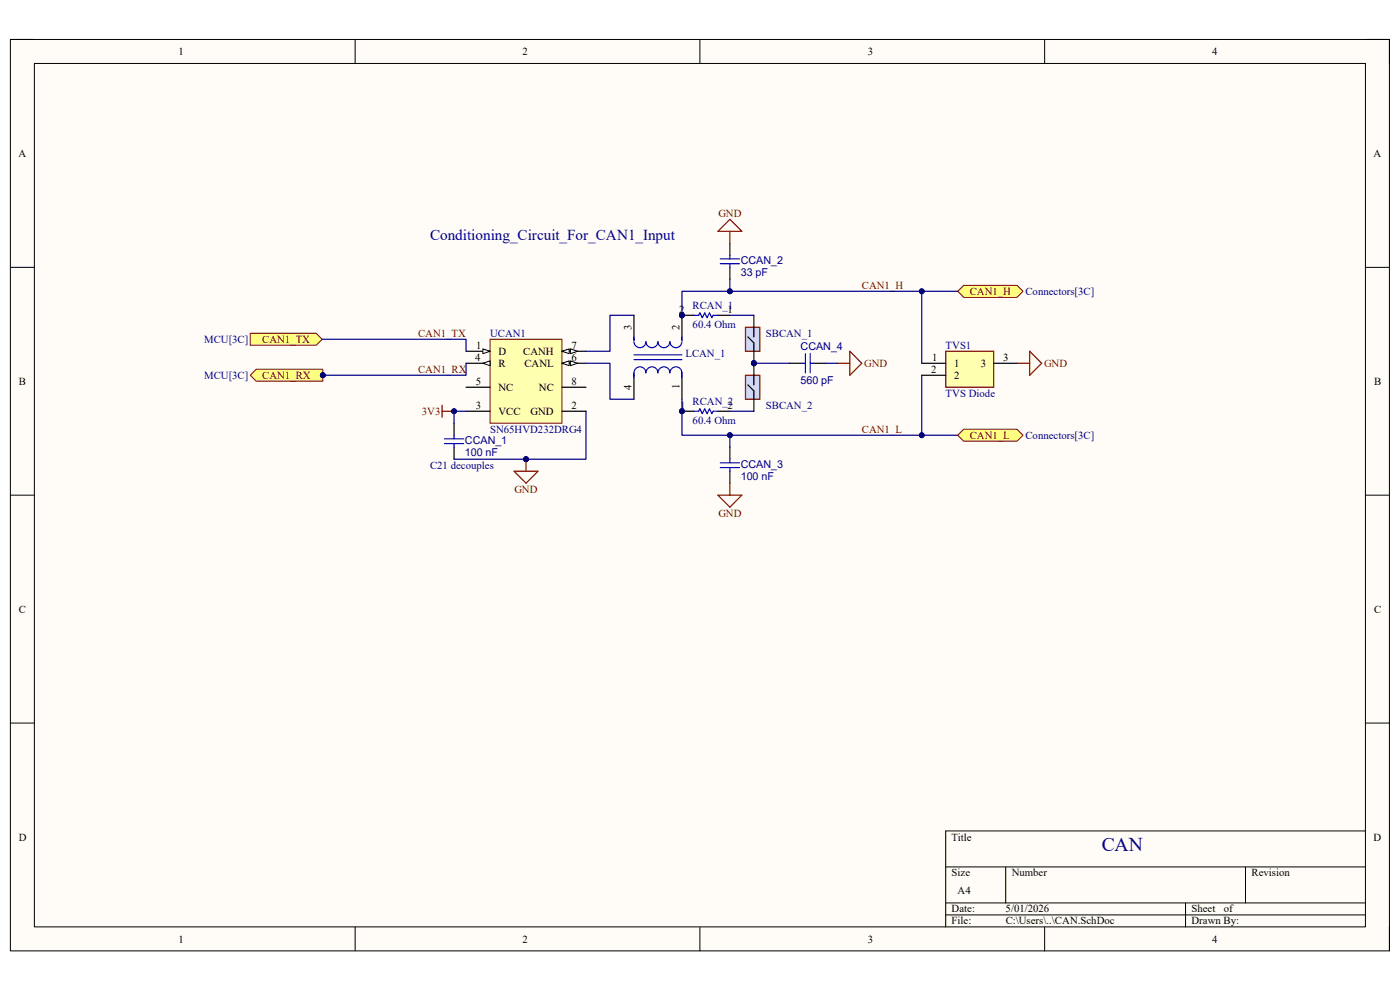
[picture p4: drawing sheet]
<svg xmlns="http://www.w3.org/2000/svg" width="297mm" height="210mm" viewBox="0 0 297 210" stroke-linecap="round" stroke-linejoin="round" font-family="sans-serif">
<path d="M2.2 8.4h292.6v193.3h-292.6z" fill-rule="evenodd" fill="#fffcf8"/>
<path d="M2.2 8.4h292.6v193.3h-292.6z" fill="none" stroke="#000" stroke-width=".21"/>
<path d="M7.3 13.5h282.4v183.1h-282.4z" fill-rule="evenodd" fill="#fffcf8"/>
<g fill="none" stroke="#000" stroke-width=".21">
<path d="M2.2 8.4h5.1M7.3 13.5h282.4v183.1h-282.4zM75.3 8.4v5.1M148.5 8.4v5.1M221.6 8.4v5.1M289.7 8.4h5.1v5.1M2.2 56.7h5.1M289.7 56.7h5.1M2.2 105h5.1M289.7 105.1h5.1M2.2 153.4h5.1M289.7 153.4h5.1"/>
<path d="M289.7 176.3h-89.1v20.3M75.3 196.6v5.1M148.5 196.6v5.1M200.6 183.9h89.1M200.6 191.5h89.1M200.6 194.1h89.1M213.4 183.9v7.6M221.6 196.6v5.1M251.5 191.5v5.1M264.2 183.9v7.6M294.8 196.6v5.1"/>
</g>
<circle cx="144.7" cy="66.9" r=".51" fill="#000080"/>
<circle cx="144.7" cy="66.9" r=".51" fill="none" stroke="#000080" stroke-width=".21"/>
<path d="M134.5 66.9v5.1M144.7 66.9v5.1" fill="none" stroke="#000" stroke-width=".25"/>
<circle cx="144.7" cy="66.9" r=".51" fill="#000080"/>
<circle cx="144.7" cy="66.9" r=".51" fill="none" stroke="#000080" stroke-width=".21"/>
<path d="M154.8 51.6v2.6M154.8 56.7v2.6M134.5 79.6v5.1M144.7 79.6v5.1M154.8 94.9v2.5M154.8 100v2.5" fill="none" stroke="#000" stroke-width=".25"/>
<g fill="none" stroke="#00f" stroke-width=".25">
<path d="M152.8 55.9h4.1M152.8 54.9h4.1M154.8 54.2v.7M154.8 55.9v.8M134.5 72.5a1.27 1.27 0 0 0 1.3 1.3 1.27 1.27 0 0 0 1.2-1.3 1.27 1.27 0 0 0 1.3 1.3 1.27 1.27 0 0 0 1.3-1.3 1.27 1.27 0 0 0 1.3 1.3 1.27 1.27 0 0 0 1.2-1.3 1.27 1.27 0 0 0 1.3 1.3 1.27 1.27 0 0 0 1.3-1.3M134.5 76.3h10.2M134.5 75.3h10.2M134.5 71.5v.7M144.7 71.5v.7M134.5 80.1a1.77 1.77 0 0 1 .9-2.2 1.28 1.28 0 0 1 1.6 1.2 1.27 1.27 0 0 1 1.3-1.3 1.27 1.27 0 0 1 1.3 1.3 1.27 1.27 0 0 1 1.3-1.3 1.27 1.27 0 0 1 1.2 1.3 1.27 1.27 0 0 1 1.3-1.3 1.27 1.27 0 0 1 1.3 1.3v1M152.8 98.2h4.1M152.8 99.2h4.1"/>
<path d="M154.8 97.4v.8M154.8 99.2v.8"/>
</g>
<circle cx="144.7" cy="66.9" r=".51" fill="#000080"/>
<circle cx="144.7" cy="66.9" r=".51" fill="none" stroke="#000080" stroke-width=".21"/>
<path d="M144.7 66.9h2.5" fill="none" stroke="#000" stroke-width=".25"/>
<circle cx="144.7" cy="66.9" r=".51" fill="#000080"/>
<circle cx="144.7" cy="66.9" r=".51" fill="none" stroke="#000080" stroke-width=".21"/>
<path d="M152.3 66.9h2.5" fill="none" stroke="#000" stroke-width=".25"/>
<path d="M147.2 66.9h1l.3-.5 .5 1 .5-1 .5 1 .5-1 .5 1 .3-.5h1" fill="none" stroke="#00f" stroke-width=".25"/>
<circle cx="144.7" cy="87.2" r=".51" fill="#000080"/>
<circle cx="144.7" cy="87.2" r=".51" fill="none" stroke="#000080" stroke-width=".21"/>
<path d="M144.7 87.2h2.5M152.3 87.2h2.5" fill="none" stroke="#000" stroke-width=".25"/>
<circle cx="144.7" cy="87.2" r=".51" fill="#000080"/>
<circle cx="144.7" cy="87.2" r=".51" fill="none" stroke="#000080" stroke-width=".21"/>
<path d="M170.1 77.1h.8M170.9 75v4.1M171.9 75v4.1M171.9 77.1h.8M94.3 94.1h4.1M94.3 93.1h4.1M96.3 92.3v.8M96.3 94.1v.8M147.2 87.2h1l.3-.5 .5 1 .5-1 .5 1 .5-1 .5 1 .3-.5h1" fill="none" stroke="#00f" stroke-width=".25"/>
<path d="M167.6 77.1h2.5M172.7 77.1h2.5M96.3 89.8v2.5M96.3 94.9v2.5" fill="none" stroke="#000" stroke-width=".25"/>
<path d="M200.6 74.5h10.2v7.6h-10.2z" fill-rule="evenodd" fill="#ffffb0"/>
<path d="M200.6 74.5h10.2v7.6h-10.2z" fill="none" stroke="#800000" stroke-width=".25"/>
<path d="M195.5 77.1h5.1M195.5 79.6h5.1M210.8 77.1h5.1" fill="none" stroke="#000" stroke-width=".25"/>
<path d="M104 72h15.2v17.8h-15.2z" fill-rule="evenodd" fill="#ffffb0"/>
<path d="M104 72h15.2v17.8h-15.2z" fill="none" stroke="#800000" stroke-width=".21"/>
<path d="M98.9 74.5h5.1" fill="none" stroke="#000" stroke-width=".25"/>
<path d="M102.4 74l1.6 .5-1.6 .5z" fill="#f8fcff"/>
<path d="M102.4 74l1.6 .5-1.6 .5z" fill="none" stroke="#000" stroke-width=".21"/>
<path d="M98.9 77.1h5.1M98.9 87.2h5.1M119.2 87.2h5.1" fill="none" stroke="#000" stroke-width=".25"/>
<path d="M102.4 77.1l1.6-.5v1z" fill="#f8fcff"/>
<path d="M102.4 77.1l1.6-.5v1z" fill="none" stroke="#000" stroke-width=".21"/>
<path d="M119.2 77.1h5.1M98.9 82.1h5.1" fill="none" stroke="#000" stroke-width=".25"/>
<path d="M119.2 77.1l1.6-.5v1z" fill="#f8fcff"/>
<path d="M119.2 77.1l1.6-.5v1z" fill="none" stroke="#000" stroke-width=".21"/>
<path d="M121 76.6l1.5 .5-1.5 .5z" fill="#f8fcff"/>
<path d="M121 76.6l1.5 .5-1.5 .5z" fill="none" stroke="#000" stroke-width=".21"/>
<path d="M119.2 74.5h5.1" fill="none" stroke="#000" stroke-width=".25"/>
<path d="M119.2 74.5l1.6-.5v1z" fill="#f8fcff"/>
<path d="M119.2 74.5l1.6-.5v1z" fill="none" stroke="#000" stroke-width=".21"/>
<path d="M121 74l1.5 .5-1.5 .5z" fill="#f8fcff"/>
<path d="M121 74l1.5 .5-1.5 .5z" fill="none" stroke="#000" stroke-width=".21"/>
<path d="M119.2 82.1h5.1" fill="none" stroke="#000" stroke-width=".25"/>
<path d="M93.8 86v2.5M93.8 87.2h2.5" fill="none" stroke="#800000" stroke-width=".25"/>
<circle cx="96.3" cy="87.2" r=".51" fill="#000080"/>
<circle cx="96.3" cy="87.2" r=".51" fill="none" stroke="#000080" stroke-width=".21"/>
<path d="M177.7 77.1h2.6M180.3 74.5l2.5 2.6-2.5 2.5zM109.1 100h5l-2.5 2.5zM111.6 97.4v2.6" fill="none" stroke="#800000" stroke-width=".25"/>
<circle cx="111.6" cy="97.4" r=".51" fill="#000080"/>
<circle cx="111.6" cy="97.4" r=".51" fill="none" stroke="#000080" stroke-width=".21"/>
<path d="M152.3 49.1l2.5-2.6 2.6 2.6zM154.8 49.1v2.5M215.9 77.1h2.6M218.5 74.5l2.5 2.6-2.5 2.5zM152.3 105h5.1l-2.6 2.6zM154.8 102.5v2.5" fill="none" stroke="#800000" stroke-width=".25"/>
<circle cx="159.9" cy="77.1" r=".51" fill="#000080"/>
<circle cx="159.9" cy="77.1" r=".51" fill="none" stroke="#000080" stroke-width=".21"/>
<path d="M158.2 69.4h3v5.1h-3z" fill-rule="evenodd" fill="#c9daf8"/>
<path d="M158.2 69.4h3v5.1h-3z" fill="none" stroke="#800000" stroke-width=".25"/>
<path d="M159.9 74.5v2.6" fill="none" stroke="#000" stroke-width=".25"/>
<circle cx="159.9" cy="77.1" r=".51" fill="#000080"/>
<circle cx="159.9" cy="77.1" r=".51" fill="none" stroke="#000080" stroke-width=".21"/>
<path d="M158.7 71.5l1.2 1.2v1.8M159.9 66.9v4.6" fill="none" stroke="#000" stroke-width=".25"/>
<circle cx="159.9" cy="77.1" r=".51" fill="#000080"/>
<circle cx="159.9" cy="77.1" r=".51" fill="none" stroke="#000080" stroke-width=".21"/>
<path d="M158.2 79.6h3v5.1h-3z" fill-rule="evenodd" fill="#c9daf8"/>
<path d="M158.2 79.6h3v5.1h-3z" fill="none" stroke="#800000" stroke-width=".25"/>
<path d="M159.9 77.1v2.5M159.9 84.7v2.5" fill="none" stroke="#000" stroke-width=".25"/>
<circle cx="159.9" cy="77.1" r=".51" fill="#000080"/>
<circle cx="159.9" cy="77.1" r=".51" fill="none" stroke="#000080" stroke-width=".21"/>
<path d="M159.9 79.6v2M158.7 81.6l1.2 1.3v1.8" fill="none" stroke="#000" stroke-width=".25"/>
<path d="M204.4 60.5h11.4l1.2 1.3-1.2 1.3h-11.4l-1.2-1.3z" fill-rule="evenodd" fill="#ffff80"/>
<path d="M204.4 60.5h11.4l1.2 1.3-1.2 1.3h-11.4l-1.2-1.3z" fill="none" stroke="#800000" stroke-width=".21"/>
<path d="M203.2 92.3l1.2-1.2h11.4l1.2 1.2-1.2 1.3h-11.4z" fill-rule="evenodd" fill="#ffff80"/>
<path d="M203.2 92.3l1.2-1.2h11.4l1.2 1.2-1.2 1.3h-11.4z" fill="none" stroke="#800000" stroke-width=".21"/>
<path d="M53.1 70.7h14l1.3 1.3-1.3 1.2h-14z" fill-rule="evenodd" fill="#ffff80"/>
<path d="M53.1 70.7h14l1.3 1.3-1.3 1.2h-14z" fill="none" stroke="#800000" stroke-width=".21"/>
<path d="M53.1 79.6l1.3-1.3h14.1v2.6h-14.1z" fill-rule="evenodd" fill="#ffff80"/>
<path d="M53.1 79.6l1.3-1.3h14.1v2.6h-14.1z" fill="none" stroke="#800000" stroke-width=".21"/>
<circle cx="68.5" cy="79.6" r=".51" fill="#000080"/>
<circle cx="68.5" cy="79.6" r=".51" fill="none" stroke="#000080" stroke-width=".21"/>
<path d="M96.3 97.4h15.3" fill="none" stroke="#000080" stroke-width=".25"/>
<circle cx="111.6" cy="97.4" r=".51" fill="#000080"/>
<circle cx="111.6" cy="97.4" r=".51" fill="none" stroke="#000080" stroke-width=".21"/>
<path d="M124.3 87.2v10.2h-12.7" fill="none" stroke="#000080" stroke-width=".25"/>
<circle cx="111.6" cy="97.4" r=".51" fill="#000080"/>
<circle cx="111.6" cy="97.4" r=".51" fill="none" stroke="#000080" stroke-width=".21"/>
<path d="M124.3 77.1h5.1v7.6h5.1M134.5 66.9h-5.1v7.6h-5.1M154.8 92.3v2.6" fill="none" stroke="#000080" stroke-width=".25"/>
<circle cx="154.8" cy="92.3" r=".51" fill="#000080"/>
<circle cx="154.8" cy="92.3" r=".51" fill="none" stroke="#000080" stroke-width=".21"/>
<path d="M154.8 59.3v2.5" fill="none" stroke="#000080" stroke-width=".25"/>
<circle cx="154.8" cy="61.8" r=".51" fill="#000080"/>
<circle cx="154.8" cy="61.8" r=".51" fill="none" stroke="#000080" stroke-width=".21"/>
<path d="M98.9 87.2h-2.6v2.6" fill="none" stroke="#000080" stroke-width=".25"/>
<circle cx="96.3" cy="87.2" r=".51" fill="#000080"/>
<circle cx="96.3" cy="87.2" r=".51" fill="none" stroke="#000080" stroke-width=".21"/>
<path d="M144.7 66.9v-5.1h50.8v15.3" fill="none" stroke="#000080" stroke-width=".25"/>
<circle cx="144.7" cy="66.9" r=".51" fill="#000080"/>
<circle cx="144.7" cy="66.9" r=".51" fill="none" stroke="#000080" stroke-width=".21"/>
<circle cx="154.8" cy="61.8" r=".51" fill="#000080"/>
<circle cx="154.8" cy="61.8" r=".51" fill="none" stroke="#000080" stroke-width=".21"/>
<circle cx="195.5" cy="61.8" r=".51" fill="#000080"/>
<circle cx="195.5" cy="61.8" r=".51" fill="none" stroke="#000080" stroke-width=".21"/>
<path d="M175.2 77.1h2.5M195.5 79.6v12.7h-50.8v-7.6" fill="none" stroke="#000080" stroke-width=".25"/>
<circle cx="144.7" cy="87.2" r=".51" fill="#000080"/>
<circle cx="144.7" cy="87.2" r=".51" fill="none" stroke="#000080" stroke-width=".21"/>
<circle cx="154.8" cy="92.3" r=".51" fill="#000080"/>
<circle cx="154.8" cy="92.3" r=".51" fill="none" stroke="#000080" stroke-width=".21"/>
<circle cx="195.5" cy="92.3" r=".51" fill="#000080"/>
<circle cx="195.5" cy="92.3" r=".51" fill="none" stroke="#000080" stroke-width=".21"/>
<path d="M154.8 66.9h5.1M159.9 77.1h7.7M154.8 87.2h5.1" fill="none" stroke="#000080" stroke-width=".25"/>
<circle cx="159.9" cy="77.1" r=".51" fill="#000080"/>
<circle cx="159.9" cy="77.1" r=".51" fill="none" stroke="#000080" stroke-width=".21"/>
<path d="M195.5 61.8h7.7" fill="none" stroke="#000080" stroke-width=".25"/>
<circle cx="195.5" cy="61.8" r=".51" fill="#000080"/>
<circle cx="195.5" cy="61.8" r=".51" fill="none" stroke="#000080" stroke-width=".21"/>
<path d="M195.5 92.3h7.7" fill="none" stroke="#000080" stroke-width=".25"/>
<circle cx="195.5" cy="92.3" r=".51" fill="#000080"/>
<circle cx="195.5" cy="92.3" r=".51" fill="none" stroke="#000080" stroke-width=".21"/>
<path d="M68.4 79.6h.1" fill="none" stroke="#000080" stroke-width=".25"/>
<circle cx="68.5" cy="79.6" r=".51" fill="#000080"/>
<circle cx="68.5" cy="79.6" r=".51" fill="none" stroke="#000080" stroke-width=".21"/>
<path d="M68.4 72h30.5v2.5M98.9 77.1v2.5h-30.4" fill="none" stroke="#000080" stroke-width=".25"/>
<circle cx="68.5" cy="79.6" r=".51" fill="#000080"/>
<circle cx="68.5" cy="79.6" r=".51" fill="none" stroke="#000080" stroke-width=".21"/>
<text font-size="4.1" fill="#000080" x="233.7" y="180.5">CAN</text>
<text font-size="3.2" fill="#000080" x="91.2" y="50.9">Conditioning_Circuit_For_CAN1_Input</text>
<g font-size="2.3">
<text x="37.9" y="11.7">1</text>
<text x="110.9" y="11.7">2</text>
<text x="184.1" y="11.7">3</text>
<text x="257.1" y="11.7">4</text>
<text x="3.9" y="33.3">A</text>
<text x="291.4" y="33.3">A</text>
<text x="134" y="69.9" transform="rotate(-90 134 69.9)">3</text>
<text x="144.1" y="66.4">2</text>
<text x="144.2" y="69.9" transform="rotate(-90 144.2 69.9)">2</text>
<text x="154.3" y="66.4">1</text>
<text x="100.8" y="76.5">4</text>
<text x="101" y="74">1</text>
<text x="105.7" y="75.3">D</text>
<text x="105.7" y="77.8">R</text>
<text x="111" y="75.3">CANH</text>
<text x="111.3" y="77.8">CANL</text>
<text x="121.2" y="76.5">6</text>
<text x="121.2" y="74">7</text>
<text x="197.7" y="76.5">1</text>
<text x="202.4" y="77.8">1</text>
<text x="208.1" y="77.8">3</text>
<text x="212.9" y="76.5">3</text>
<text x="4" y="81.6">B</text>
<text x="100.9" y="81.6">5</text>
<text x="105.7" y="82.9">NC</text>
<text x="114.3" y="82.9">NC</text>
<text x="121.2" y="81.6">8</text>
<text x="134" y="82.7" transform="rotate(-90 134 82.7)">4</text>
<text x="144.2" y="82.5" transform="rotate(-90 144.2 82.5)">1</text>
<text x="197.5" y="79.1">2</text>
<text x="202.4" y="80.3">2</text>
<text x="291.5" y="81.6">B</text>
<text x="101" y="86.7">3</text>
<text x="105.7" y="88">VCC</text>
<text x="112.6" y="88">GND</text>
<text x="121.2" y="86.7">2</text>
<text x="144.3" y="86.7">1</text>
<text x="154.3" y="86.7">2</text>
<text x="4" y="130">C</text>
<text x="291.5" y="130">C</text>
<text x="4" y="178.3">D</text>
<text x="201.9" y="178.3">Title</text>
<text x="291.4" y="178.3">D</text>
<text x="201.9" y="185.9">Size</text>
<text x="214.6" y="185.9">Number</text>
<text x="265.5" y="185.9">Revision</text>
<text x="203.2" y="189.7">A4</text>
<text x="201.9" y="193.5">Date:</text>
<text x="201.9" y="196.1">File:</text>
<text x="213.3" y="193.5">5/01/2026</text>
<text x="213.4" y="196.1">C:\Users\..\CAN.SchDoc</text>
<text x="252.8" y="196.1">Drawn By:</text>
<text x="252.8" y="193.5">Sheet</text>
<text x="259.6" y="193.5">of</text>
<text x="37.9" y="199.9">1</text>
<text x="110.9" y="199.9">2</text>
<text x="184.1" y="199.9">3</text>
<text x="257.1" y="199.9">4</text>
</g>
<g font-size="2.3" fill="#800000">
<text x="152.4" y="46">GND</text>
<text x="182.8" y="61.3">CAN1_H</text>
<text x="205.7" y="62.6">CAN1_H</text>
<text x="88.7" y="71.5">CAN1_TX</text>
<text x="55.6" y="72.7">CAN1_TX</text>
<text x="183.3" y="77.8">GND</text>
<text x="221.5" y="77.8">GND</text>
<text x="55.6" y="80.3">CAN1_RX</text>
<text x="88.7" y="79.1">CAN1_RX</text>
<text x="89.5" y="88">3V3</text>
<text x="182.8" y="91.8">CAN1_L</text>
<text x="205.7" y="93.1">CAN1_L</text>
<text x="109.1" y="104.5">GND</text>
<text x="152.4" y="109.6">GND</text>
</g>
<g font-size="2.3" fill="#000080">
<text x="157.1" y="56">CCAN_2</text>
<text x="157.1" y="58.5">33 pF</text>
<text x="146.9" y="65.6">RCAN_1</text>
<text x="217.6" y="62.6">Connectors[3C]</text>
<text x="104" y="71.5">UCAN1</text>
<text x="146.9" y="69.7">60.4 Ohm</text>
<text x="162.5" y="71.5">SBCAN_1</text>
<text x="43.3" y="72.7">MCU[3C]</text>
<text x="145.4" y="75.8">LCAN_1</text>
<text x="169.8" y="74.3">CCAN_4</text>
<text x="200.6" y="74">TVS1</text>
<text x="43.3" y="80.3">MCU[3C]</text>
<text x="169.8" y="81.4">560 pF</text>
<text x="146.9" y="85.9">RCAN_2</text>
<text x="162.5" y="86.7">SBCAN_2</text>
<text x="200.6" y="84.2">TVS Diode</text>
<text x="98.6" y="94.1">CCAN_1</text>
<text x="104" y="91.8">SN65HVD232DRG4</text>
<text x="146.9" y="90">60.4 Ohm</text>
<text x="217.6" y="93.1">Connectors[3C]</text>
<text x="91.2" y="99.4">C21 decouples</text>
<text x="98.6" y="96.6">100 nF</text>
<text x="157.1" y="99.2">CCAN_3</text>
<text x="157.1" y="101.7">100 nF</text>
</g>
</svg>
